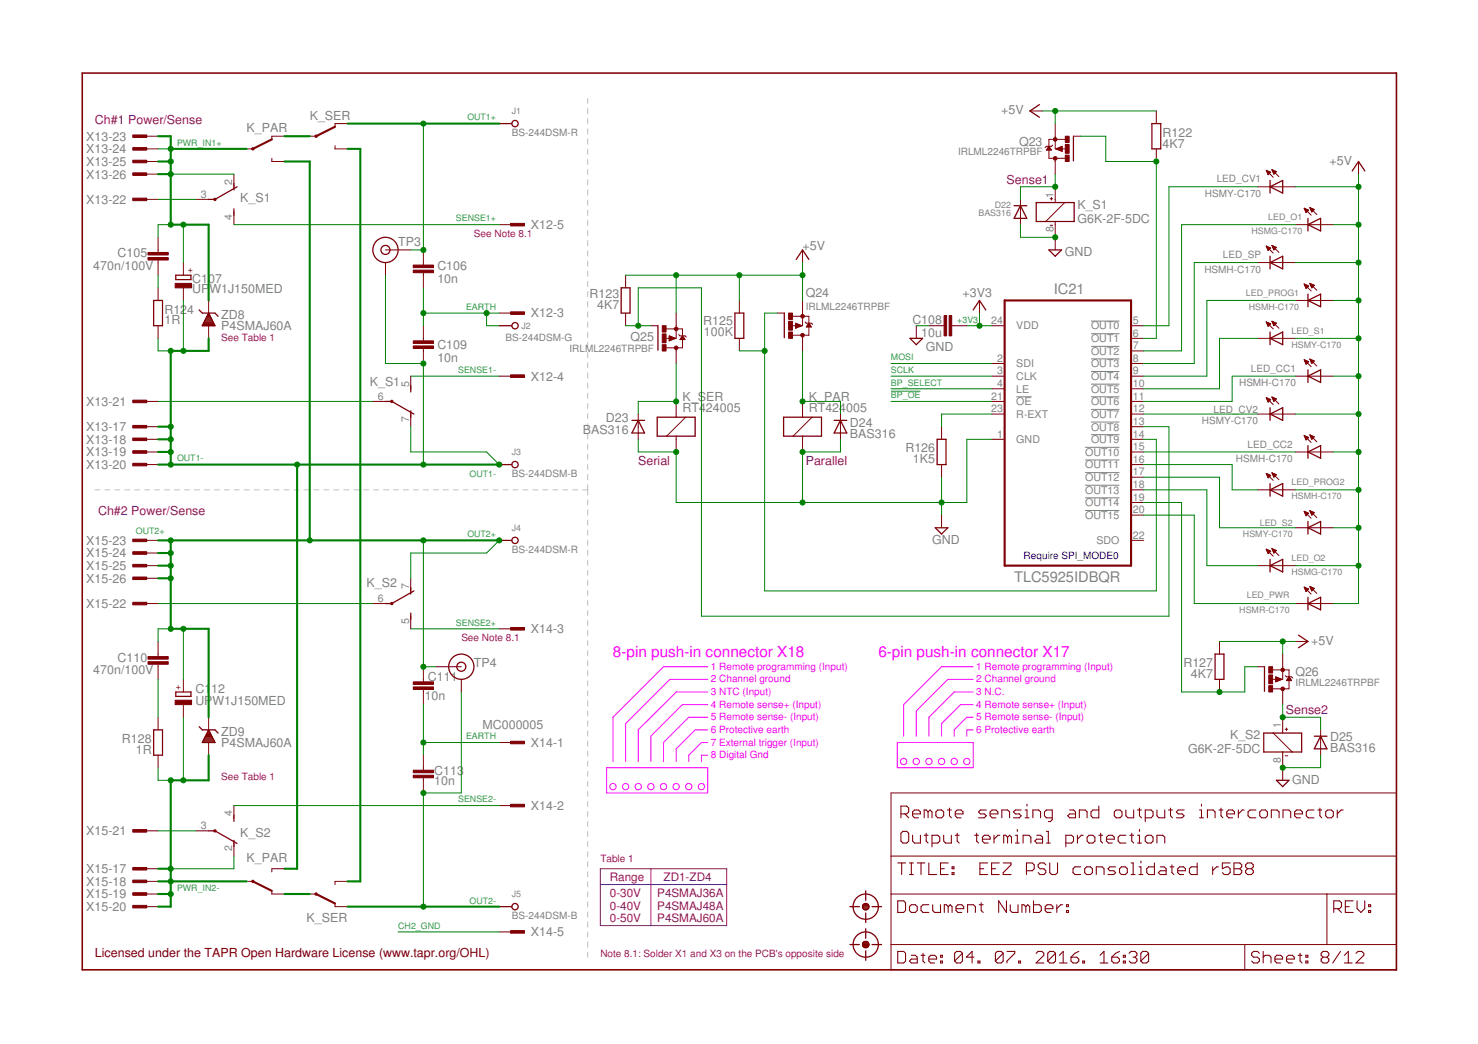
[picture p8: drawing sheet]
<svg xmlns="http://www.w3.org/2000/svg" width="297mm" height="210mm" viewBox="0 0 297 210" stroke-linecap="round" stroke-linejoin="round" font-family="sans-serif">
<g fill="none" stroke="#c0c0c0" stroke-width=".2">
<path d="M118.1 19.8v1M118.1 21.8v1.1M118.1 23.9v1M118.1 25.9v1M118.1 27.9v1.1M118.1 30v1M118.1 32v1.1M118.1 34.1v1M118.1 36.1v1.1M118.1 38.2v1M118.1 40.2v1.1M118.1 42.2v1.1"/>
<path d="M118.1 44.3v1M118.1 46.4v1M118.1 48.4v1M118.1 50.4v1.1M118.1 52.5v1M118.1 54.5v1.1M118.1 56.6v1M118.1 58.6v1M118.1 60.7v1M118.1 62.7v1M118.1 64.7v1.1M118.1 66.8v1"/>
<path d="M118.1 68.8v1.1M118.1 70.9v1M118.1 72.9v1.1M118.1 75v1M118.1 77v1M118.1 79.1v1M19.1 98.5h1M21.1 98.5h1M23.1 98.5h1M25.1 98.5h1M27.1 98.5h1M29.1 98.5h1"/>
<path d="M31.1 98.5h1M33.1 98.5h1M35.1 98.5h1M37.1 98.5h1M39.1 98.5h1M41.1 98.5h1M43.1 98.5h1M45.1 98.5h1M47.1 98.5h1M49.1 98.5h1M51.1 98.5h1M53.1 98.5h1"/>
<path d="M55.1 98.5h1M57.1 98.5h1M59.1 98.5h1M61.1 98.5h1M63.1 98.5h1M65.1 98.5h1M67.1 98.5h1M69.1 98.5h1M71.1 98.5h1M73.1 98.5h1M75.1 98.5h1M77.1 98.5h1"/>
<path d="M79.1 98.5h1M81.1 98.5h1M83.1 98.5h1M85.1 98.5h1M87.1 98.5h1M89.1 98.5h1M91.1 98.5h1M93.1 98.5h1M95.1 98.5h1M97.1 98.5h1M99.1 98.5h1M101.1 98.5h1"/>
<path d="M103.1 98.5h1M105.1 98.5h1M107.1 98.5h1M109.1 98.5h1M111.1 98.5h1M113.1 98.5h1M115.1 98.5h1M117.1 98.5h1M118.1 81.1v1M118.1 83.1v1.1M118.1 85.2v1M118.1 87.2v1.1"/>
<path d="M118.1 89.3v1M118.1 91.3v1.1M118.1 93.4v1M118.1 95.4v1.1M118.1 97.5v2M118.1 100.5v1M118.1 102.5v1M118.1 104.6v1M118.1 106.6v1M118.1 108.6v1M118.1 110.6v1M118.1 112.6v1.1"/>
<path d="M118.1 114.7v1M118.1 116.7v1M118.1 118.7v1M118.1 120.7v1M118.1 122.7v1.1M118.1 124.8v1M118.1 126.8v1M118.1 128.8v1M118.1 130.8v1M118.1 132.8v1.1M118.1 134.9v1M118.1 136.9v1"/>
<path d="M118.1 138.9v1M118.1 140.9v1M118.1 142.9v1.1M118.1 144.9v1.1M118.1 147v1M118.1 149v1M118.1 151v1M118.1 153v1.1M118.1 155.1v1M118.1 157.1v1M118.1 159.1v1M118.1 161.1v1"/>
<path d="M118.1 163.2v1M118.1 165.2v1M118.1 167.2v1M118.1 169.2v1M118.1 171.2v1.1M118.1 173.2v1.1M118.1 175.3v1M118.1 177.3v1M118.1 179.3v1M118.1 181.3v1.1M118.1 183.3v1.1M118.1 185.4v1"/>
<path d="M118.1 187.4v1M118.1 189.4v1M118.1 191.4v1"/>
</g>
<g fill="none" stroke="#808080" stroke-width=".2">
<path d="M204.3 79.8h3M219.3 79.8h5.7M219.3 64.6h5.7M219.3 67.1h5.7M219.3 69.6h5.7M219.3 72.2h5.7M219.3 74.7h5.7M219.3 77.2h5.7M218.1 89.9h6.9M218.1 92.5h6.9M218.1 95h6.9M218.1 97.6h6.9"/>
<path d="M219.3 82.3h5.7M219.3 84.9h5.7M219.3 87.4h5.7M218.1 100.1h6.9M218.1 102.6h6.9"/>
</g>
<g fill="none" stroke="#800000" stroke-width=".21">
<path d="M180.4 173.5h1.6M181.1 163.6h1.1l.4-.4v-.7l-.4-.4h-1.1v2.3M181.1 167.5l.4-.3h.7l.4 .3v1.6l-.4 .4h-.7l-.4-.4zM181.2 173.5v2.3M181.8 163.6l.8 .8M182.8 173.5h.8M182.8 175.8h.8M183.2 173.5v2.3M183.4 163.6h1.6v-.4l-.4-.3h-.8l-.4 .3v.8l.4 .4h.8M183.4 167.9v1.2l.4 .4h1.2v-1.6M184.3 173.5h1.6M185.1 173.5v2.3"/>
<path d="M185.7 167.9h.8M186.1 167.5v1.6l.4 .4M186.5 163.2l-.4-.3h-.4v1.5M186.5 163.2v1.2M186.5 163.2l.4-.3 .4 .3v1.2M186.7 173.5v2.3h1.5M187.3 169.5h1.2l.4-.4v-.8l-.4-.4h-1.2v2.4M188.1 163.2l.4-.3h.8l.4 .3v.8l-.4 .4h-.8l-.4-.4zM189 174.7h.8M189.7 167.9v1.2l.3 .4h1.2v-1.6M190.4 162.9h.8M190.6 173.5h-1.6v2.3h1.6"/>
<path d="M190.8 162.5v1.5l.4 .4M191.3 175.5h.4v.3h-.4zM191.3 174.3h.4v.4h-.4zM192 163.6h1.5v-.4l-.4-.3h-.7l-.4 .3v.8l.4 .4h.7M192 167.9h.8M192.4 167.5v1.6l.4 .4M195.9 167.9h.8M196.3 167.5v1.6l.4 .4M196.9 174.7h.8M197.4 168.7h1.6v-.4l-.4-.4h-.8l-.4 .4v.8l.4 .4h.8M198.2 162.9h-1.2l-.3 .3 .3 .4h.8l.4 .4-.4 .4h-1.1M198.5 173.5h-1.6v2.3h1.6"/>
<path d="M199 163.6h1.6v-.4l-.4-.3h-.8l-.4 .3v.8l.4 .4h.8M199.3 174.7h.8M199.8 167.9v1.6M200.8 173.5h-1.5v2.3h1.5M200.9 167.9h-.3l-.8 .8M201.3 164.4v-1.5h1.2l.4 .3v1.2M201.6 173.5h1.6v.4l-1.6 1.6v.3h1.6M202.5 168.3l.4-.4 .4 .4v1.2M202.5 168.3l-.4-.4h-.4v1.6M202.5 168.3v1.2M204.1 169.5h.8M204.1 167.9h.3v1.6"/>
<path d="M204.4 166.8v.4M205.2 162.9h-1.1l-.4 .3 .4 .4h.8l.3 .4-.3 .4h-1.2M205.6 169.5v-1.6h1.2l.4 .4v1.2M206 164.4h.8M206 162.9h.4v1.5M206.3 175.1h1.2l.4-.4v-.8l-.4-.4h-1.2v2.3M206.4 161.7v.4M207.6 164.4v-1.5h1.1l.4 .3v1.2M208.3 167.9h.8l.4 .4v1.2h-1.2l-.3-.4 .3-.4h1.2M210.2 173.9l-.4-.4h-.8l-.4 .4v.4l.4 .4h.8l.4 .4v.4l-.4 .3h-.8l-.4-.3M210.3 167.2h.4v2.3M210.3 169.5h.8"/>
<path d="M211 173.5v2l.4 .3h.7l.4-.3v-2M211.5 164.4h-1.2l-.4-.4v-.8l.4-.3h1.2v1.9l-.4 .4h-.4M214.2 169.5h1.2l.4-.4v-.8l-.4-.4h-1.2v2.4M215 162.9h.8l.4 .3v1.2h-1.2l-.4-.4 .4-.4h1.2M216.5 167.9v1.6M216.9 164.4v-1.5h1.2l.4 .3v1.2M217.2 174.3h-1.2l-.4 .4v.8l.4 .3h1.2M217.7 167.9h-.4l-.8 .8M218 174.7l.4-.4h.8l.3 .4v.8l-.3 .3h-.8l-.4-.3zM218.9 167.9h.7l.4 .4v.8l-.4 .4h-.7l-.4-.4v-.8zM220.3 175.8v-1.5h1.2l.4 .4v1.1M220.8 162.1v2.3h-1.2l-.3-.4v-.8l.3-.3h1.2"/>
<path d="M220.8 167.9h.8M221.2 167.5v1.6l.4 .4M222.4 168.7h1.5v-.4l-.4-.4h-.7l-.4 .4v.8l.4 .4h.7M223.9 163.2l.4-.3h.8l.4 .3v.8l-.4 .4h-.8l-.4-.4zM224.2 174.3h-1.1l-.4 .4 .4 .4h.7l.4 .4-.4 .3h-1.1M225 174.7l.4-.4h.8l.4 .4v.8l-.4 .3h-.8l-.4-.3zM226.3 162.9v1.1l.4 .4h1.1v-1.5M226.3 167.9h-1.2l-.4 .4v.8l.4 .4h1.2M227.1 167.9h.7M227.3 173.5h.4v2.3M227.3 175.8h.8M227.5 167.5v1.6l.3 .4"/>
<path d="M228.6 162.9h.8M228.6 167.9h.4v1.6M228.6 169.5h.8M228.9 175.8h.8M228.9 174.3h.4v1.5M229 162.5v1.5l.4 .4M229 166.8v.4M229.3 173.1v.4M230.2 164.4h1.2l.3-.4v-.8l-.3-.3h-1.2v2.3M230.2 168.3l.4-.4h.8l.3 .4v.8l-.3 .4h-.8l-.4-.4zM232 173.5v2.3h-1.2l-.3-.3v-.8l.3-.4h1.2M232.5 162.9v1.1l.4 .4h1.2v-1.5"/>
<path d="M232.5 169.5v-1.6h1.2l.4 .4v1.2M233.2 174.3h.8l.4 .4v1.1h-1.2l-.4-.3 .4-.4h1.2M234.8 162.9h.8M235.1 174.3h.8M235.2 162.5v1.5l.4 .4M235.5 173.9v1.6l.4 .3M236.7 175.1h1.6v-.4l-.4-.4h-.8l-.4 .4v.8l.4 .3h.8M238 162.9h-1.2l-.4 .3 .4 .4h.8l.4 .4-.4 .4h-1.2M240.6 173.5v2.3h-1.2l-.4-.3v-.8l.4-.4h1.2M241.1 164.4h.8M241.1 162.9h.4v1.5M241.5 161.7v.4"/>
<path d="M242.7 164.4v-1.5h1.1l.4 .3v1.2M243.7 174.3v1.5M244.9 174.3h-.4l-.8 .8M245 162.9h.8M245.4 162.5v1.5l.4 .4M246.5 163.6h1.6v-.4l-.4-.3h-.8l-.4 .3v.8l.4 .4h.8M247.2 173.5h-1.5v1.2l.7-.4h.4l.4 .4v.8l-.4 .3h-.8l-.3-.3M248 173.5h1.2l.4 .4v.4l-.4 .4 .4 .4v.4l-.4 .3h-1.2zM248 174.7h1.2M248.9 162.9v1.5M250 162.9h-.3l-.8 .7M250.7 174.7l-.4-.4v-.4l.4-.4h.8l.4 .4v.4l-.4 .4"/>
<path d="M250.7 174.7l-.4 .4v.4l.4 .3h.8l.4-.3v-.4l-.4-.4M250.7 174.7h.8M252.4 162.9h-1.2l-.4 .3v.8l.4 .4h1.2M253.2 163.2l.4-.3h.7l.4 .3v.8l-.4 .4h-.7l-.4-.4zM255.5 164.4v-1.5h1.2l.4 .3v1.2M257.9 164.4v-1.5h1.1l.4 .3v1.2M260.2 163.6h1.5v-.4l-.4-.3h-.7l-.4 .3v.8l.4 .4h.7M264.1 162.9h-1.2l-.4 .3v.8l.4 .4h1.2M264.9 162.9h.7M265.3 162.5v1.5l.3 .4M266.4 163.2l.4-.3h.8l.4 .3v.8l-.4 .4h-.8l-.4-.4zM268.8 162.9v1.5"/>
<path d="M269.9 162.9h-.4l-.7 .7M180.4 181.1h1.2l.4 .4v1.6l-.4 .4h-1.2zM180.4 191.3h1.2l.4 .4v1.5l-.4 .4h-1.2zM182.8 182.3l.4-.4h.7l.4 .4v.8l-.4 .4h-.7l-.4-.4zM183.2 192.1h.7l.4 .3v1.2h-1.1l-.4-.4 .4-.4h1.1M185.1 192.1h.8M185.5 191.7v1.5l.4 .4M186.7 192.8h1.5v-.4l-.4-.3h-.8l-.3 .3v.8l.3 .4h.8M186.7 181.9h-1.2l-.4 .4v.8l.4 .4h1.2M187.5 181.9v1.2l.3 .4h1.2v-1.6M189 193.2h.4v.4h-.4zM189 192.1h.4v.3h-.4z"/>
<path d="M190.6 182.3l-.4-.4h-.4v1.6M190.6 182.3l.4-.4 .3 .4v1.2M190.6 182.3v1.2M192.1 182.7h1.6v-.4l-.4-.4h-.8l-.4 .4v.8l.4 .4h.8M193.4 191.7v1.5l-.4 .4h-.7l-.4-.4M193.4 191.7l-.4-.4h-.7l-.4 .4v1.5M193.4 191.7l-1.5 1.5M194.5 183.5v-1.6h1.1l.4 .4v1.2M195.7 192.4h-1.5l1.2-1.1v2.3M196.5 193.2h.4v.4h-.4zM196.8 181.9h.8M197.2 181.5v1.6l.4 .4"/>
<path d="M201.6 191.7v1.5l-.4 .4h-.8l-.4-.4M201.6 191.7l-.4-.4h-.8l-.4 .4v1.5M201.6 191.7l-1.6 1.5M202.3 181.1v2.4l-1.6-2.4v2.4M202.4 191.3h1.5v.4l-1.5 1.5v.4M203 181.9v1.2l.4 .4h1.2v-1.6M204.7 193.2h.4v.4h-.4zM206.2 182.3l-.4-.4h-.4v1.6M206.2 182.3v1.2M206.2 182.3l.3-.4 .4 .4v1.2M207.7 181.1v2.4h1.2l.4-.4v-.8l-.4-.4h-1.2M208.2 191.7l.4-.4h.8l.4 .4v.4l-1.6 1.5h1.6"/>
<path d="M210.1 182.7h1.5v-.4l-.4-.4h-.8l-.3 .4v.8l.3 .4h.8M212.1 191.7v1.5l-.4 .4h-.7l-.4-.4M212.1 191.7l-.4-.4h-.7l-.4 .4v1.5M212.1 191.7l-1.5 1.5M212.4 181.9v1.6M212.9 193.6h1.6M212.9 192.1l.8-.8v2.3M213.6 181.9h-.4l-.8 .8M214.3 183.1h.4v.4h-.4zM214.3 181.9h.4v.4h-.4zM215.2 192.4h1.2l.4 .4v.4l-.4 .4h-.8l-.4-.4zM216.8 191.3l-.8 .4-.8 .7"/>
<path d="M217.6 193.2h.4v.4h-.4zM221.1 193.6h1.6M221.1 192.1l.8-.8v2.3M223.4 192.4h1.2l.4 .4v.4l-.4 .4h-.8l-.4-.4zM225 191.3l-.8 .4-.8 .7M225.8 193.2h.4v.4h-.4zM225.8 192.1h.4v.3h-.4zM226.9 191.7l.4-.4h.8l.4 .4v.4l-.4 .3M227.7 192.4h.4M228.1 192.4l.4 .4v.4l-.4 .4h-.8l-.4-.4M230.8 191.7v1.5l-.4 .4h-.7l-.4-.4M230.8 191.7l-.4-.4h-.7l-.4 .4v1.5"/>
<path d="M230.8 191.7l-1.5 1.5M253.1 191.7l-.4-.4h-.8l-.4 .4v.4l.4 .3h.8l.4 .4v.4l-.4 .4h-.8l-.4-.4M253.9 192.4l.4-.3h.8l.3 .3v1.2M253.9 191.3v2.3M256.2 192.8h1.6v-.4l-.4-.3h-.8l-.4 .3v.8l.4 .4h.8M258.6 192.8h1.5v-.4l-.4-.3h-.7l-.4 .3v.8l.4 .4h.7M260.9 192.1h.8M261.3 191.7v1.5l.4 .4M262.4 193.2h.4v.4h-.4zM262.4 192.1h.4v.3h-.4zM265.9 192.4l-.4 .4v.4l.4 .4h.8l.4-.4v-.4l-.4-.4M265.9 192.4l-.4-.3v-.4l.4-.4h.8l.4 .4v.4l-.4 .3"/>
<path d="M265.9 192.4h.8M268.1 182.7h1.1l.4-.4v-.8l-.4-.4h-1.1v2.4M268.8 182.7l.8 .8M269.4 191.3l-1.6 2.3M270.2 193.6h1.5M270.2 192.1l.8-.8v2.3M270.4 182.3h.8M271.9 181.1h-1.5v2.4h1.5M272.5 191.7l.4-.4h.8l.4 .4v.4l-1.6 1.5h1.6M272.7 181.1v1.6l.8 .8 .8-.8v-1.6M275.1 183.1h.4v.4h-.4zM275.1 181.9h.4v.4h-.4z"/>
</g>
<g fill="none" stroke="#800000" stroke-width=".25">
<path d="M47 36.9v1.3M47.6 37.5l-4.4 2.6h-1.3M100.3 24.8h2.6M208.9 21l-1.9 1.3 1.9 1.3M215.7 27.4v4.9M231.5 24.8h1.8v5.1h-1.8zM255.2 36.3v2.5M255.2 37.5l2.6-1.2v2.5zM271.8 34.4l1.2-1.9 1.3 1.9M35.3 55.3h3.1v.9h-3.1zM47 42v1.3M124.8 57.9h1.8v5h-1.8z"/>
<path d="M160 52.2l1.3-2 1.3 2M203.8 41.4h2.6M205.1 41.4l1.3 2.5h-2.6zM208.3 40.7h7.6v3.8h-7.6zM210.8 50.2h2.5l-1.2 1.3zM255.2 51.5v2.6M255.2 52.8l2.6-1.3v2.6zM262.9 43.9v2.5M262.9 59.1v2.6M262.9 45.2l2.5-1.3v2.5zM30.9 60.4h1.8v5.1h-1.8zM40 62.3l.7 .6h2.5l.6 .7"/>
<path d="M40.8 65.2h2.3M40.9 65h2.1M41 64.8h1.8M41.1 64.6h1.6M41.2 64.3h1.4M41.3 64.1h1.2M41.4 63.9h1M41.6 63.7h.7M41.7 63.5h.5M41.8 63.2h.3M41.9 63h.1M41.9 62.9l1.3 2.6-2.5-.1z"/>
<path d="M82.5 77.5v1.3M100.3 65.5h2.6M132.2 65.5v4.9M147.7 62.9h1.8v5.1h-1.8zM157.6 62.9v5M182.9 68h2.5l-1.3 1.3zM195.6 62.3l1.2-1.9 1.3 1.9M255.2 68l2.6-1.2v2.5zM255.2 66.8v2.5M262.9 74.4v2.5M262.9 60.4l2.5-1.3v2.6zM262.9 75.6l2.5-1.2v2.5z"/>
<path d="M77.5 80.7h1.2l4.5 2.5M82.5 82.6v1.3M100.3 93.4h2.6M127 84.5h2.5M128.3 84.5l1.2 2.6h-2.5zM132.1 83.9h7.6v3.8h-7.6zM157.5 83.9h7.6v3.8h-7.6zM167.6 84.5h2.6M168.9 84.5l1.3 2.6h-2.6zM188.3 88.3h1.8v5.1h-1.8zM255.2 82v2.5M255.2 97.2v2.6"/>
<path d="M255.2 83.2l2.6-1.2v2.5zM255.2 98.5l2.6-1.3v2.6zM262.9 89.6v2.5M262.9 90.9l2.5-1.3v2.5zM82.5 118.2v1.2M83.2 118.8l-4.5 2.5h-1.2M100.3 108.6h2.6M188 106.1h2.5l-1.3 1.3zM255.2 112.5v2.5M255.2 113.7l2.6-1.2v2.5zM262.9 106.1l2.5-1.3v2.6zM262.9 104.8v2.6"/>
<path d="M35.3 139.1h3.1v.9h-3.1zM82.5 123.3v1.2M244.2 131.5h1.8v5.1h-1.8zM254.1 134v5M261 127.7l1.9 1.3-1.9 1.2M262.9 120.1v2.5M262.9 121.3l2.5-1.2v2.5zM30.9 146.7h1.8v5.1h-1.8zM40 146.1l.7 .6h2.5l.6 .7M40.7 149.2h2.5M40.8 149h2.3M40.9 148.8h2"/>
<path d="M41 148.5h1.8M41.1 148.3h1.6M41.3 148.1h1.3M41.4 147.9h1.1M41.5 147.7h.9M41.6 147.4h.7M41.7 147.2h.5M41.8 147h.3M41.9 146.7l1.3 2.6h-2.5zM254 147.4h7.6v3.8h-7.6zM256.5 156.9h2.6l-1.3 1.3zM264.1 148h2.6"/>
<path d="M265.4 148l1.3 2.6h-2.6zM41.9 167h1.3l4.4 2.6M47 163.9v1.2M47 169v1.2M174 179.1v1.9M100.3 182.3h2.6M170.8 182.3h1.9M170.8 189.9h1.9M173.4 182.3h1.2M173.4 189.9h1.2M173.4 182.1h1.2M173.4 190.1h1.2"/>
<path d="M173.4 182.5a.63 .63 0 0 0 .6 .4 .63 .63 0 0 0 .6-.4M173.4 189.7a.63 .63 0 0 0 .6 .8 .63 .63 0 0 0 .6-.8M173.4 182.5h1.2M173.4 189.7a.62 .62 0 0 1 .6-.4 .62 .62 0 0 1 .6 .4M173.4 189.7h1.2M173.5 181.9h1M173.5 190.3h1M173.6 182.8h.8M173.6 189.4h.8M174 181.7a.62 .62 0 0 1 .6 .8M174 181.7a.64 .64 0 0 0-.6 .8M174 181.7h.1"/>
<path d="M174 183.6v1.9M174 186.7v1.9M174 191.2v1.9M175.3 182.3h1.9M175.3 189.9h1.9"/>
<circle cx="103.5" cy="24.8" r=".64"/>
<circle cx="77.5" cy="50.2" r="2.54"/>
<circle cx="77.5" cy="50.2" r=".91"/>
<circle cx="103.5" cy="65.5" r=".64"/>
<circle cx="103.5" cy="93.4" r=".64"/>
<circle cx="103.5" cy="108.6" r=".64"/>
<circle cx="92.7" cy="134" r="2.54"/>
<circle cx="92.7" cy="134" r=".91"/>
<circle cx="103.5" cy="182.3" r=".64"/>
<circle cx="174" cy="182.3" r="2.54"/>
<circle cx="174" cy="189.9" r="2.54"/>
</g>
<g fill="none" stroke="#800000" stroke-width=".2">
<path d="M29.2 27.4h2.6M29.2 29.9h2.6M29.2 32.5h2.6M29.2 35h2.6M47 35v2.5M49.6 29.9h1.2M54.6 31.8v.7h2.6M57.2 27.4h-2.6v.6M62.3 27.4h1.2M67.3 29.3v.6h2.6M69.9 24.8h-2.6v.7M207 22.3h2.5"/>
<path d="M210.4 30.1h.9M210.4 30h.8M210.5 29.9h.6M210.6 29.7h.4M210.7 29.6h.2M210.8 29.5h.1M210.8 29.4l.5 .8h-1zM211.1 40h.5M211.3 39.7v.5M211.6 29.2l-.3 .2h-1l-.3 .3M212.1 24.8v5.1h2.1M212.1 31.8v3.2"/>
<path d="M212.1 37.5v3.2M212.2 29.9l1.3-.5v1zM212.3 30h1.2M212.4 29.9h1.1M212.7 30.1h.8M212.7 29.7h.8M213 30.2h.5M213 29.6h.5M213.3 30.4h.2M213.3 29.5h.2M214.1 28h-3.3v3.8h3.3M215.7 27.4h1.4"/>
<path d="M232.4 22.3v2.5M232.4 29.9v2.6M252.7 37.5h7.6M254.5 34.2l1.4 1.4M254.5 34.2l.9 .4-.5 .5zM254.5 34.3h.2M254.6 34.5h.4M254.6 34.6h.6M254.7 34.7h.6M254.7 34.8h.5M254.8 34.9h.3M254.8 35.1h.2"/>
<path d="M255.6 34.1l1.4 1.4M255.6 34.1l.9 .4-.5 .5zM255.7 34.2h.1M255.7 34.3h.4M255.8 34.5h.6M255.8 34.6h.7M255.9 34.7h.4M255.9 34.8h.3M256 34.9h.1M273 32.5v2.5M29.2 40.1h2.6M31.8 47.7v3.1"/>
<path d="M31.8 52.3v3M31.8 57.9v2.5M36.9 52.8v2.5M36.9 57.9v2.5M39.4 40.1h2.5M47 42.6v2.6M77.5 50.2h5M77.5 52.8v2.5M85.1 50.2v3.1M85.1 54.8v3.1M100.3 45.2h2.6M125.7 55.3v2.6"/>
<path d="M161.3 50.2v2.6M205.1 40.1v5.1M211.1 45.3h.5M212.1 44.5v5.7M214 40.7l-3.8 3.8M252.7 52.8h7.6M254.5 49.5l1.4 1.4M254.5 49.5l.9 .4-.5 .5zM254.5 49.5h.1M254.6 49.7h.3M254.6 49.8h.6M254.7 49.9h.7"/>
<path d="M254.7 50h.5M254.8 50.1h.3M254.8 50.2h.2M255.6 49.4l1.4 1.4M255.6 49.4l.9 .3-.5 .5zM255.7 49.4h.1M255.7 49.5h.3M255.8 49.7h.5M255.8 49.8h.7M255.9 49.9h.5M255.9 50h.3M256 50.1h.1"/>
<path d="M260.3 45.2h7.6M262.1 57.1l1.4 1.4M262.1 57.1l.9 .4M262.1 57.1l.4 .9M262.1 41.9l1.4 1.4M262.1 41.9l.9 .3-.5 .6zM262.1 57.1h.1M262.1 41.9h.2M262.2 57.3h.2M262.2 42.1h.3M262.2 57.4h.5M262.2 42.2h.6"/>
<path d="M262.3 57.5h.7M262.3 42.3h.7M262.3 57.6h.6M262.3 42.4h.5M262.4 57.7h.3M262.4 42.5h.3M262.4 57.8h.2M262.4 42.7h.2M262.5 58h.1M263 57.5l-.5 .5M263.2 57l.4 .9 .5-.5M263.2 57l1.4 1.4"/>
<path d="M263.2 57l.9 .4M263.2 41.7l1.4 1.4M263.2 41.7l.9 .4-.5 .5zM263.3 57h.1M263.3 41.8h.1M263.3 57.1h.3M263.3 41.9h.4M263.4 57.3h.5M263.4 42.1h.6M263.4 57.4h.7M263.4 42.2h.7M263.5 57.5h.5"/>
<path d="M263.5 42.3h.5M263.5 57.6h.4M263.5 42.4h.3M263.6 57.7h.2M263.6 42.5h.1M263.6 57.8h.1M31.8 65.5v2.5M41.9 60.4v2.5M41.9 65.5v2.5M82.5 75.6v2.6M85.1 65.5v3M85.1 70v3.1"/>
<path d="M100.3 75.6h2.6M100.3 62.9h2.6M125.7 62.9v2.6M130.8 65.5h1.4M133.9 66.1h3.3v3.8h-3.3M134.5 67.5l1.3 .5-1.3 .5zM134.5 68.5h.2M134.5 68.3h.5M134.5 68.2h.8M134.5 68.1h1.1M134.5 68h1.2M134.5 67.9h.9"/>
<path d="M134.5 67.7h.6M134.5 67.6h.3M135.9 62.9v5.1h-2.2M135.9 69.9v3.2M136.4 67.3l.3 .2h1l.2 .3M136.7 68.2h.9M136.8 68.1h.8M136.8 68h.7M136.9 67.9h.5M137 67.7h.3M137.1 67.6h.1M137.2 67.5l.5 .8h-1z"/>
<path d="M148.6 60.4v2.5M148.6 68v2.5M156.2 62.9h1.4M159.3 63.6h3.3v3.8h-3.3M159.9 65l1.3 .5-1.3 .5zM159.9 65.9h.1M159.9 65.8h.4M159.9 65.7h.7M159.9 65.6h1M159.9 65.3h.9M159.9 65.2h.6M159.9 65.1h.3"/>
<path d="M161.3 60.4v5.1h-2.2M161.3 67.4v3.1M161.8 64.7l.3 .3h1l.2 .2M162.1 65.7h.9M162.2 65.6h.8M162.2 65.4h.7M162.3 65.3h.5M162.4 65.2h.3M162.5 65.1h.1M162.6 65l.5 .7h-1zM184.1 65.5v2.5M186.7 65.5h3"/>
<path d="M191.3 65.5h3M196.8 60.4v2.5M199.4 65.5h2.5M199.4 73.1h2.5M199.4 75.6h2.5M199.4 78.2h2.5M227.3 65.5h2.5M227.3 73.1h2.5M227.3 75.6h2.5M227.3 78.2h2.5M227.3 68h2.5M227.3 70.5h2.5"/>
<path d="M252.7 68h7.6M254.5 64.7l1.4 1.4M254.5 64.7h.1M254.5 64.7l.9 .4-.5 .5zM254.5 79.9l1.4 1.4M254.5 79.9l.9 .4-.5 .5zM254.6 64.9h.2M254.6 65h.5M254.7 65.1h.7M254.7 65.2h.6M254.7 65.3h.4M254.8 65.4h.2"/>
<path d="M254.8 65.6h.1M255.6 64.6l1.4 1.4M255.6 64.6l.9 .4-.5 .5M255.6 64.6l.4 .9M255.6 64.6h.1M255.6 79.8l1.4 1.4M255.6 79.8l.9 .4-.5 .5zM255.7 79.9h.1M255.7 64.7h.2M255.7 64.9h.5M255.8 65h.7M255.8 65.1h.6"/>
<path d="M255.9 65.2h.4M255.9 65.3h.3M256 65.4h.1M260.3 75.6h7.6M260.3 60.4h7.6M262.1 72.3l1.4 1.4M262.1 72.3l.9 .4-.5 .5zM262.1 72.5h.3M262.2 72.6h.4M262.3 72.7h.6M262.3 72.8h.6M262.4 72.9h.4"/>
<path d="M262.4 73h.3M262.5 73.2h.1M263.2 72.2l1.4 1.4M263.2 72.2l.9 .4-.5 .5zM263.3 72.3h.2M263.4 72.5h.4M263.4 72.6h.7M263.5 72.7h.5M263.5 72.8h.4M263.6 72.9h.2M263.6 73h.1M29.2 80.7h2.6"/>
<path d="M29.2 88.3h2.6M29.2 85.8h2.6M29.2 90.9h2.6M29.2 93.4h2.6M75 80.7h2.5M82.5 83.2v2.6M128.3 83.2v5.1M135.9 80.7v3.2M135.9 87.7v3.2M137.8 83.9l-3.8 3.8M161.3 80.7v3.2M161.3 87.7v3.2"/>
<path d="M163.2 83.9l-3.8 3.8M168.9 83.2v5.1M189.2 85.8v2.5M189.2 93.4v2.5M199.4 80.7h2.5M199.4 83.2h2.5M199.4 88.3h2.5M227.3 80.7h2.5M227.3 83.2h2.5M227.3 88.3h2.5M227.3 85.8h2.5M227.3 90.9h2.5"/>
<path d="M227.3 93.4h2.5M227.3 95.9h2.5M227.3 98.5h2.5M252.7 83.2h7.6M252.7 98.5h7.6M254.5 95.2l1.4 1.4M254.5 95.2l.9 .4-.5 .5zM254.5 95.2h.1M254.5 80.1h.2M254.6 95.4h.3M254.6 80.2h.4M254.6 95.5h.6"/>
<path d="M254.6 80.3h.6M254.7 95.6h.7M254.7 80.4h.6M254.7 95.7h.5M254.7 80.5h.5M254.8 95.8h.3M254.8 80.6h.3M254.8 96h.2M254.8 80.8h.2M255.6 95.1l1.4 1.4M255.6 95.1l.9 .3-.5 .5zM255.7 95.1h.1"/>
<path d="M255.7 95.2h.4M255.7 80.1h.4M255.8 95.4h.5M255.8 80.2h.6M255.8 95.5h.7M255.8 80.3h.6M255.9 95.6h.5M255.9 80.4h.4M255.9 95.7h.3M255.9 80.5h.3M256 95.8h.1M256 80.6h.1"/>
<path d="M260.3 90.9h7.6M262.1 87.6l1.4 1.4M262.1 87.6l.9 .3-.5 .6zM262.1 87.7h.2M262.2 87.8h.4M262.2 87.9h.6M262.3 88h.7M262.3 88.1h.5M262.4 88.2h.3M262.4 88.4h.2M263.2 87.4l.9 .4-.5 .5zM263.2 87.4l1.4 1.4"/>
<path d="M263.3 87.5h.1M263.3 87.7h.4M263.4 87.8h.6M263.4 87.9h.7M263.5 88h.5M263.5 88.1h.3M263.6 88.2h.1M29.2 108.6h2.6M29.2 113.7h2.6M29.2 111.2h2.6M29.2 116.3h2.6M82.5 116.3v2.5"/>
<path d="M189.2 103.6v2.5M227.3 101h2.5M227.3 103.6h2.5M227.3 108.6h2.5M252.7 113.7h7.6M254.5 110.4l.9 .4-.5 .5zM254.5 110.4l1.4 1.4M254.5 110.4h.1M254.6 110.6h.2M254.6 110.7h.5M254.7 110.8h.7M254.7 110.9h.6"/>
<path d="M254.7 111h.4M254.8 111.2h.2M254.8 111.3h.1M255.6 110.3l1.4 1.4M255.6 110.3l.9 .4M255.6 110.3l.4 .9M255.6 110.3h.1M255.7 110.4h.2M255.7 110.6h.5M255.8 110.7h.7M255.8 110.8h.6M255.9 110.9h.4"/>
<path d="M255.9 111h.3M256 111.2h.1M256.5 110.7l-.5 .5M260.3 106.1h7.6M262.1 102.8l1.4 1.4M262.1 102.8l.9 .4M262.1 102.8l.4 .9 .5-.5M262.1 118l1.4 1.4M262.1 118l.9 .4-.5 .5zM262.1 102.8h.1M262.1 118.2h.3M262.2 103h.3"/>
<path d="M262.2 103.1h.5M262.2 118.3h.5M262.3 118.4h.6M262.3 103.2h.7M262.3 103.3h.6M262.3 118.5h.6M262.4 118.6h.4M262.4 103.4h.3M262.4 118.8h.3M262.4 103.6h.2M262.5 118.9h.1M262.5 103.7h.1"/>
<path d="M263.2 102.7l1.4 1.4M263.2 102.7l.9 .4-.5 .5M263.2 102.7l.4 .9M263.2 117.9l1.4 1.4M263.2 117.9l.9 .4-.5 .5zM263.3 102.7h.1M263.3 118h.2M263.3 102.8h.3M263.4 118.2h.4M263.4 103h.5M263.4 118.3h.7M263.4 103.1h.7"/>
<path d="M263.5 103.2h.5M263.5 118.4h.5M263.5 118.5h.4M263.5 103.3h.4M263.6 103.4h.2M263.6 118.6h.2M263.6 118.8h.1M263.6 103.6h.1M29.2 121.3h2.6M31.8 129v3M31.8 133.5v3.1M36.9 136.6v2.5"/>
<path d="M75 121.3h2.5M82.5 123.9v2.5M85.1 134v3.1M85.1 138.6v3.1M87.6 134h5.1M92.7 136.6v2.5M100.3 126.4h2.6M245.1 129v2.5M245.1 136.6v2.5M252.7 134h1.4M255.8 134.7h3.3v3.8h-3.3M256.4 136.1l1.3 .5-1.3 .5z"/>
<path d="M256.4 137h.3M256.4 136.8h.6M256.4 136.7h.9M256.4 136.5h1M256.4 136.4h.7M256.4 136.2h.4M256.4 136.1h.1M257.8 131.5v5.1h-2.2M257.8 138.5v3.2M258.3 135.8l.3 .3h1l.2 .2M258.6 136.7h.9M258.7 136.6h.7"/>
<path d="M258.8 136.5h.5M258.9 136.4h.3M259 136.2h.2M259 136.1h.1M259.1 136.1l.5 .7h-1zM260.3 129h2.6M260.3 121.3h7.6M31.8 144.2v2.5M31.8 151.8v2.5M36.9 141.7v2.5M41.9 144.2v2.5M41.9 149.3v2.5"/>
<path d="M85.1 151.8v3.1M85.1 156.4v3M100.3 149.3h2.6M179.1 159.4h101.5v35.6h-101.5zM255.9 147.4l3.8 3.8M257.8 144.2v3.2M257.8 151.2v5.7M258.3 146.6h.5M258.3 152h.5M258.6 146.4v.5M265.4 146.7v5.1M29.2 179.7h2.6"/>
<path d="M29.2 177.2h2.6M29.2 174.7h2.6M29.2 167h2.6M39.4 167h2.5M47 162v2.5M47 169.6v2.5M49.6 177.2h1.2M54.6 179.1v.6h2.6M57.2 174.7h-2.6v.6M62.3 179.7h1.2M69.9 177.2h-2.6v.6M100.3 162h2.6"/>
<path d="M179.1 179.7h101.5M179.1 172.1h101.5M266.7 179.7v10.2M29.2 182.3h2.6M67.3 181.7v.6h2.6M100.3 187.4h2.6M179.1 189.9h101.5M250.2 189.9v5.1"/>
</g>
<g fill="#800000" stroke="#800000" stroke-width=".2">
<path d="M83.1 54.3h4v.5h-4z"/>
<path d="M83.1 53.3h4v.5h-4z"/>
<path d="M83.1 69.6h4v.5h-4z"/>
<path d="M83.1 68.5h4v.5h-4z"/>
<path d="M83.1 138.1h4v.5h-4z"/>
<path d="M83.1 137.1h4v.5h-4z"/>
<path d="M83.1 155.9h4v.5h-4z"/>
<path d="M83.1 154.9h4v.5h-4z"/>
<path d="M189.7 63.5h.5v4h-.5z"/>
<path d="M190.8 63.5h.5v4h-.5z"/>
<path d="M133.1 69.3h.8v1.3h-.8z"/>
<path d="M133.1 65.5h.8v1.3h-.8z"/>
<path d="M133.1 67.1h.8v1.8h-.8z"/>
<path d="M158.5 66.8h.8v1.2h-.8z"/>
<path d="M158.5 62.9h.8v1.3h-.8z"/>
<path d="M158.5 64.6h.8v1.8h-.8z"/>
<path d="M214.1 31.2h.8v1.3h-.8z"/>
<path d="M214.1 27.4h.8v1.3h-.8z"/>
<path d="M214.1 29h.8v1.8h-.8z"/>
<path d="M255 137.9h.8v1.2h-.8z"/>
<path d="M255 134h.8v1.3h-.8z"/>
<path d="M255 135.7h.8v1.8h-.8z"/>
<path d="M35.2 140.8h3.3v.9h-3.3z"/>
<path d="M29.7 51.8h4.1v.5h-4.1z"/>
<path d="M29.7 50.8h4.1v.5h-4.1z"/>
<path d="M29.7 133h4.1v.5h-4.1z"/>
<path d="M29.7 132h4.1v.5h-4.1z"/>
<path d="M35.2 57h3.3v.9h-3.3z"/>
<path d="M26.7 85.5h2.8v.5h-2.8z"/>
<path d="M26.7 88.1h2.8v.5h-2.8z"/>
<path d="M26.7 90.6h2.8v.5h-2.8z"/>
<path d="M26.7 93.2h2.8v.5h-2.8z"/>
<path d="M26.7 174.4h2.8v.5h-2.8z"/>
<path d="M26.7 177h2.8v.5h-2.8z"/>
<path d="M26.7 179.5h2.8v.5h-2.8z"/>
<path d="M26.7 182h2.8v.5h-2.8z"/>
<path d="M26.7 27.1h2.8v.5h-2.8z"/>
<path d="M26.7 29.7h2.8v.5h-2.8z"/>
<path d="M26.7 32.2h2.8v.5h-2.8z"/>
<path d="M26.7 34.8h2.8v.5h-2.8z"/>
<path d="M26.7 39.8h2.8v.5h-2.8z"/>
<path d="M26.7 80.5h2.8v.5h-2.8z"/>
<path d="M26.7 108.4h2.8v.5h-2.8z"/>
<path d="M26.7 110.9h2.8v.5h-2.8z"/>
<path d="M26.7 113.5h2.8v.5h-2.8z"/>
<path d="M26.7 116h2.8v.5h-2.8z"/>
<path d="M26.7 166.8h2.8v.5h-2.8z"/>
<path d="M26.7 121.1h2.8v.5h-2.8z"/>
<path d="M102.6 149h2.8v.5h-2.8z"/>
<path d="M102.6 161.7h2.8v.5h-2.8z"/>
<path d="M102.6 126.2h2.8v.5h-2.8z"/>
<path d="M102.6 62.7h2.8v.5h-2.8z"/>
<path d="M102.6 75.4h2.8v.5h-2.8z"/>
<path d="M102.6 44.9h2.8v.5h-2.8z"/>
<path d="M102.6 187.1h2.8v.5h-2.8z"/>
</g>
<g fill="none" stroke="#800000" stroke-width=".42">
<path d="M54.6 28l-3.8 1.9M67.3 25.5l-3.8 1.9M201.9 60.4h25.4v53.3h-25.4zM50.8 177.2l3.8 1.9M63.5 179.7l3.8 2"/>
<circle cx="50.8" cy="29.9" r=".13"/>
<circle cx="63.5" cy="27.4" r=".13"/>
<circle cx="43.2" cy="40.1" r=".13"/>
<circle cx="78.7" cy="80.7" r=".13"/>
<circle cx="78.7" cy="121.3" r=".13"/>
<circle cx="43.2" cy="167" r=".13"/>
<circle cx="50.8" cy="177.2" r=".13"/>
<circle cx="63.5" cy="179.7" r=".13"/>
</g>
<g fill="#800000" stroke="#800000" stroke-width=".2">
<circle cx="135.9" cy="66.1" r=".36"/>
<circle cx="135.9" cy="69.9" r=".36"/>
<circle cx="161.3" cy="63.6" r=".36"/>
<circle cx="161.3" cy="67.4" r=".36"/>
<circle cx="212.1" cy="28" r=".36"/>
<circle cx="212.1" cy="31.8" r=".36"/>
<circle cx="257.8" cy="134.7" r=".36"/>
<circle cx="257.8" cy="138.5" r=".36"/>
</g>
<path d="M16.5 14.7h264.1v180.3h-264.1z" fill="none" stroke="#800000" stroke-width=".32"/>
<g fill="none" stroke="#008000" stroke-width=".2">
<path d="M31.8 29.9h2.5M34.3 35h12.7M85.1 24.8v25.4h-2.6M209.5 22.3h22.9M212.1 35v2.5h-7v2.6M212.1 22.3v2.5M217.1 27.4h5.1v5.1h10.2v35.5h-2.6M252.7 37.5h-17.8v28h-5.1M260.3 37.5h12.7M273 35v86.3h-5.1M31.8 55.3v2.6M31.8 40.1h7.6"/>
<path d="M34.3 45.2h-2.5v2.5M36.9 45.2v7.6M47 45.2h53.3M77.5 55.3v17.8h7.6v20.3M85.1 57.9v7.6M125.7 55.3h35.6M135.9 55.3v7.6M148.6 55.3v5.1M161.3 52.8v7.6M205.1 45.2v2.5h7M252.7 52.8h-12.7v20.3h-10.2M260.3 45.2h-22.8v25.3h-7.7"/>
<path d="M260.3 52.8h12.7M267.9 45.2h5.1M31.8 68v2.5h2.5M36.9 60.4v10.1M82.5 75.6h17.8M85.1 62.9h15.2M97.8 62.9v2.6h2.5M125.7 65.5h5.1M128.3 65.5v-7.6h12.7v66h93.9v-38.1h-5.1M135.9 73.1v7.6h-7.6v2.5M148.6 70.5h5.1M156.2 62.9h-2.5v55.9h78.7v-30.5h-2.6"/>
<path d="M161.3 70.5v10.2h7.6v2.5M179.1 75.6h20.3M179.1 73.1h20.3M179.1 78.2h20.3M184.1 65.5h2.6M194.3 65.5h5.1M196.8 62.9v2.6M252.7 68h-7.6v10.2h-15.3M260.3 68h12.7M260.3 60.4h-17.8v15.2h-12.7M260.3 75.6h-12.7v5.1h-17.8M267.9 75.6h5.1"/>
<path d="M267.9 60.4h5.1M31.8 80.7h43.2M82.5 85.8v5.1h15.3l2.5 2.5M128.3 88.3v2.6h7.6v10.1h58.4v-12.7h5.1M168.9 88.3v2.6h-7.6v10.1M179.1 80.7h20.3M189.2 95.9v7.7M199.4 83.2h-10.2v2.6M229.8 83.2h22.9M229.8 95.9h15.3v10.2h15.2M229.8 90.9h30.5M229.8 98.5h12.7v15.2h10.2"/>
<path d="M229.8 93.4h17.8v5.1h5.1M260.3 83.2h12.7M260.3 98.5h12.7M267.9 90.9h5.1M85.1 108.6v25.4h2.5M100.3 108.6l-2.5 2.6h-15.3v5.1M229.8 103.6h10.2v17.7h20.3M229.8 101h7.7v38.1h12.7v-5.1h2.5M260.3 113.7h12.7M267.9 106.1h5.1M31.8 121.3h43.2M31.8 136.6v7.6"/>
<path d="M34.3 126.4h-2.5v2.6M36.9 126.4v10.2M82.5 126.4h17.8M92.7 139.1v20.3h-7.6v22.9M245.1 129h15.2M257.8 129v2.5M31.8 154.3v2.6h2.5M36.9 144.2v12.7M85.1 141.7v10.1M85.1 149.3h15.2M257.8 141.7v2.5h7.6v2.5M265.4 151.8v2.5h-7.6"/>
<path d="M31.8 167h7.6M47 162h53.3M47 172.1v2.6h-12.7M80 187.4h20.3"/>
</g>
<g fill="#008000" stroke="#008000" stroke-width=".2">
<circle cx="232.4" cy="32.5" r=".51"/>
<circle cx="85.1" cy="50.2" r=".51"/>
<circle cx="85.1" cy="24.8" r=".51"/>
<circle cx="85.1" cy="62.9" r=".51"/>
<circle cx="97.8" cy="62.9" r=".51"/>
<circle cx="85.1" cy="149.3" r=".51"/>
<circle cx="85.1" cy="159.4" r=".51"/>
<circle cx="85.1" cy="182.3" r=".51"/>
<circle cx="128.3" cy="65.5" r=".51"/>
<circle cx="245.1" cy="139.1" r=".51"/>
<circle cx="135.9" cy="80.7" r=".51"/>
<circle cx="161.3" cy="80.7" r=".51"/>
<circle cx="161.3" cy="101" r=".51"/>
<circle cx="189.2" cy="101" r=".51"/>
<circle cx="135.9" cy="90.9" r=".51"/>
<circle cx="161.3" cy="90.9" r=".51"/>
<circle cx="212.1" cy="47.7" r=".51"/>
<circle cx="257.8" cy="154.3" r=".51"/>
<circle cx="212.1" cy="22.3" r=".51"/>
<circle cx="257.8" cy="129" r=".51"/>
<circle cx="161.3" cy="55.3" r=".51"/>
<circle cx="148.6" cy="55.3" r=".51"/>
<circle cx="135.9" cy="55.3" r=".51"/>
<circle cx="273" cy="68" r=".51"/>
<circle cx="273" cy="106.1" r=".51"/>
<circle cx="273" cy="113.7" r=".51"/>
<circle cx="273" cy="52.8" r=".51"/>
<circle cx="273" cy="60.4" r=".51"/>
<circle cx="273" cy="98.5" r=".51"/>
<circle cx="273" cy="45.2" r=".51"/>
<circle cx="273" cy="90.9" r=".51"/>
<circle cx="273" cy="37.5" r=".51"/>
<circle cx="273" cy="75.6" r=".51"/>
<circle cx="273" cy="83.2" r=".51"/>
<circle cx="212.1" cy="37.5" r=".51"/>
<circle cx="257.8" cy="144.2" r=".51"/>
<circle cx="196.8" cy="65.5" r=".51"/>
<circle cx="34.3" cy="156.9" r=".51"/>
<circle cx="34.3" cy="179.7" r=".51"/>
<circle cx="34.3" cy="177.2" r=".51"/>
<circle cx="34.3" cy="174.7" r=".51"/>
<circle cx="36.9" cy="156.9" r=".51"/>
<circle cx="153.7" cy="70.5" r=".51"/>
<circle cx="34.3" cy="126.4" r=".51"/>
<circle cx="34.3" cy="111.2" r=".51"/>
<circle cx="34.3" cy="113.7" r=".51"/>
<circle cx="34.3" cy="116.3" r=".51"/>
<circle cx="36.9" cy="126.4" r=".51"/>
<circle cx="85.1" cy="134" r=".51"/>
<circle cx="85.1" cy="108.6" r=".51"/>
<circle cx="34.3" cy="108.6" r=".51"/>
<circle cx="100.3" cy="108.6" r=".51"/>
<circle cx="62.3" cy="108.6" r=".51"/>
<circle cx="34.3" cy="70.5" r=".51"/>
<circle cx="34.3" cy="85.8" r=".51"/>
<circle cx="34.3" cy="88.3" r=".51"/>
<circle cx="34.3" cy="90.9" r=".51"/>
<circle cx="36.9" cy="70.5" r=".51"/>
<circle cx="85.1" cy="73.1" r=".51"/>
<circle cx="34.3" cy="93.4" r=".51"/>
<circle cx="85.1" cy="93.4" r=".51"/>
<circle cx="100.3" cy="93.4" r=".51"/>
<circle cx="59.7" cy="93.4" r=".51"/>
<circle cx="34.3" cy="29.9" r=".51"/>
<circle cx="34.3" cy="32.5" r=".51"/>
<circle cx="34.3" cy="35" r=".51"/>
<circle cx="34.3" cy="45.2" r=".51"/>
<circle cx="36.9" cy="45.2" r=".51"/>
</g>
<g fill="none" stroke="#008000" stroke-width=".42">
<path d="M31.8 27.4h2.5v17.8h7.6v15.2M31.8 32.5h2.5M31.8 35h2.5M34.3 29.9h15.3M57.2 32.5h5.1v76.1M57.2 27.4h5.1M69.9 24.8h30.4M69.9 29.9h2.5v147.3h-2.5M41.9 68v2.5h-7.6v22.9M31.8 85.8h2.5M31.8 88.3h2.5M31.8 90.9h2.5"/>
<path d="M31.8 93.4h68.5M59.7 93.4v81.3h-2.5M31.8 108.6h68.5M31.8 111.2h2.5M31.8 113.7h2.5M31.8 116.3h2.5M34.3 108.6v17.8h7.6v17.8M41.9 151.8v5.1h-7.6v25.4h-2.5M31.8 179.7h2.5M31.8 177.2h17.8M31.8 174.7h2.5M57.2 179.7h5.1"/>
<path d="M69.9 182.3h30.4"/>
</g>
<g fill="none" stroke="#f0f" stroke-width=".2">
<path d="M142.2 139.1h-6.3l-7.6 7.6v6.4M142.2 136.6h-7.6l-8.9 8.9v7.6M142.2 134h-8.9l-10.1 10.2v8.9M195.6 139.1h-3.8l-5.1 5.1v3.8M195.6 136.6h-5.1l-6.4 6.3v5.1M195.6 134h-6.4l-7.6 7.7v6.3M121.9 154.3h20.3v5.1h-20.3zM142.2 141.7h-5l-6.4 6.3v5.1M142.2 144.2h-3.8l-5.1 5.1v3.8M142.2 146.7h-2.5l-3.8 3.9v2.5M142.2 149.3h-1.2l-2.6 2.5v1.3M142.2 151.8h-1.2v1.3"/>
<path d="M180.3 149.3h15.3v5h-15.3zM195.6 141.7h-2.6l-3.8 3.8v2.5M195.6 144.2h-1.3l-2.5 2.5v1.3M195.6 146.7h-1.3v1.3"/>
<circle cx="123.2" cy="158.2" r=".64"/>
<circle cx="125.7" cy="158.2" r=".64"/>
<circle cx="128.3" cy="158.2" r=".64"/>
<circle cx="130.8" cy="158.2" r=".64"/>
<circle cx="133.3" cy="158.2" r=".64"/>
<circle cx="135.9" cy="158.2" r=".64"/>
<circle cx="138.4" cy="158.2" r=".64"/>
<circle cx="141" cy="158.2" r=".64"/>
<circle cx="181.6" cy="153.1" r=".64"/>
<circle cx="184.1" cy="153.1" r=".64"/>
<circle cx="186.7" cy="153.1" r=".64"/>
<circle cx="189.2" cy="153.1" r=".64"/>
<circle cx="191.8" cy="153.1" r=".64"/>
<circle cx="194.3" cy="153.1" r=".64"/>
</g>
<path d="M179.1 78.7h5.9" fill="none" stroke="#008080" stroke-width=".2"/>
<path d="M120.6 174.7h25.4v11.4h-25.4zM120.6 177.8h25.4M130.8 174.7v11.4" fill="none" stroke="#800080" stroke-width=".2"/>
<g font-size="3.1" fill="#f0f">
<text x="123.2" y="132.1">8-pin push-in connector X18</text>
<text x="176.5" y="132.1">6-pin push-in connector X17</text>
</g>
<g font-size="2.9" fill="#808080">
<text x="211.8" y="59.2">IC21</text>
<text x="203.8" y="117">TLC5925IDBQR</text>
</g>
<g font-size="2.5" fill="#808080">
<text x="201.2" y="22.9">+5V</text>
<text x="17.3" y="28.3">X13-23</text>
<text x="49.5" y="26.6">K_PAR</text>
<text x="62.2" y="24.1">K_SER</text>
<text x="204.8" y="29.3">Q23</text>
<text x="233.7" y="29.7">4K7</text>
<text x="233.7" y="27.5">R122</text>
<text x="17.3" y="30.8">X13-24</text>
<text x="17.3" y="33.4">X13-25</text>
<text x="17.3" y="35.9">X13-26</text>
<text x="267.2" y="33.1">+5V</text>
<text x="17.3" y="41">X13-22</text>
<text x="48.3" y="40.6">K_S1</text>
<text x="216.5" y="42">K_S1</text>
<text x="106.7" y="46.1">X12-5</text>
<text x="216.5" y="44.8">G6K-2F-5DC</text>
<text x="23.6" y="51.8">C105</text>
<text x="80" y="49.5">TP3</text>
<text x="161.3" y="50.2">+5V</text>
<text x="214" y="51.4">GND</text>
<text x="18.7" y="54.3">470n/100V</text>
<text x="38.6" y="58.9">UP</text>
<text x="38.6" y="56.9">C107</text>
<text x="42.1" y="58.9">W1J150MED</text>
<text x="87.9" y="56.8">10n</text>
<text x="87.9" y="54.3">C106</text>
<text x="118.5" y="59.9">R123</text>
<text x="161.9" y="59.8">Q24</text>
<text x="193.5" y="59.6">+3V3</text>
<text x="33" y="65.2">1R</text>
<text x="33" y="63">R124</text>
<text x="44.5" y="64.2">ZD8</text>
<text x="106.7" y="63.8">X12-3</text>
<text x="120" y="62.1">4K7</text>
<text x="141.3" y="65.3">R125</text>
<text x="183.4" y="65.2">C108</text>
<text x="44.5" y="66.4">P4SMAJ60A</text>
<text x="87.9" y="70.2">C109</text>
<text x="126.7" y="68.5">Q25</text>
<text x="141.5" y="67.5">100K</text>
<text x="185.2" y="67.7">10u</text>
<text x="186" y="70.6">GND</text>
<text x="74.3" y="77.5">K_S1</text>
<text x="87.9" y="72.7">10n</text>
<text x="106.7" y="76.5">X12-4</text>
<text x="17.3" y="81.6">X13-21</text>
<text x="137.2" y="82.9">RT424005</text>
<text x="137.2" y="80.7">K_SER</text>
<text x="162.6" y="82.9">RT424005</text>
<text x="162.6" y="80.7">K_PA</text>
<text x="169" y="80.7">R</text>
<text x="17.3" y="86.7">X13-17</text>
<text x="17.3" y="89.2">X13-18</text>
<text x="117.2" y="87.2">BAS316</text>
<text x="121.8" y="84.9">D23</text>
<text x="170.8" y="88.1">BAS316</text>
<text x="170.8" y="85.9">D24</text>
<text x="17.3" y="91.8">X13-19</text>
<text x="17.3" y="94.3">X13-20</text>
<text x="182" y="91">R126</text>
<text x="183.5" y="93.2">1K5</text>
<text x="17.3" y="109.5">X15-23</text>
<text x="17.3" y="112.1">X15-24</text>
<text x="187.3" y="109.3">GND</text>
<text x="17.3" y="114.6">X15-25</text>
<text x="17.3" y="117.2">X15-26</text>
<text x="73.7" y="118">K_S2</text>
<text x="17.3" y="122.2">X15-22</text>
<text x="106.7" y="127.3">X14-3</text>
<text x="263.5" y="129.6">+5V</text>
<text x="18.7" y="135.6">470n/100V</text>
<text x="23.6" y="133">C110</text>
<text x="86" y="136.8">C111</text>
<text x="95.3" y="134">TP4</text>
<text x="237.8" y="134.1">R127</text>
<text x="239.4" y="136.3">4K7</text>
<text x="260.3" y="135.9">Q26</text>
<text x="39.3" y="141.8">UPW1J150MED</text>
<text x="39.3" y="139.3">C1</text>
<text x="42.5" y="139.3">12</text>
<text x="85.4" y="140.6">10n</text>
<text x="24.5" y="149.4">R128</text>
<text x="44.5" y="148">ZD9</text>
<text x="97" y="146.6">MC000005</text>
<text x="247.2" y="148.6">K_S2</text>
<text x="267.3" y="149">D25</text>
<text x="27.3" y="151.6">1R</text>
<text x="44.5" y="150.2">P4SMAJ60A</text>
<text x="87.3" y="155.9">C113</text>
<text x="106.7" y="150.2">X14-1</text>
<text x="238.8" y="151.4">G6K-2F-5DC</text>
<text x="267.3" y="151.3">BAS316</text>
<text x="87.3" y="157.8">10n</text>
<text x="259.7" y="157.5">GND</text>
<text x="17.3" y="167.9">X15-21</text>
<text x="106.7" y="162.9">X14-2</text>
<text x="48.3" y="168.3">K_S2</text>
<text x="49.5" y="173.4">K_PAR</text>
<text x="17.3" y="175.6">X15-17</text>
<text x="17.3" y="178.1">X15-18</text>
<text x="17.3" y="180.6">X15-19</text>
<text x="17.3" y="183.2">X15-20</text>
<text x="61.6" y="185.5">K_SER</text>
<text x="106.7" y="188.3">X14-5</text>
</g>
<g font-size="2.5" fill="#800080">
<text x="19.1" y="24.9">Ch#1 Power/Sense</text>
<text x="202.3" y="36.9">Sense1</text>
<text x="128.3" y="93.4">Serial</text>
<text x="161.9" y="93.4">Parallel</text>
<text x="19.7" y="103.6">Ch#2 Power/Sense</text>
<text x="258.4" y="143.6">Sense2</text>
</g>
<text font-size="2.5" fill="#800000" x="19.1" y="192.4">Licensed under the TAPR Open Hardware License (www.tapr.org/OHL)</text>
<g font-size="2.3" fill="#800080">
<text x="122.6" y="177.2">Range</text>
<text x="133.4" y="177.2">ZD1-ZD4</text>
<text x="122.6" y="180.4">0-30V</text>
<text x="122.6" y="182.9">0-40V</text>
<text x="122.6" y="185.5">0-50V</text>
<text x="132.1" y="180.4">P4SMAJ36A</text>
<text x="132.1" y="182.9">P4SMAJ48A</text>
<text x="132.1" y="185.5">P4SMAJ60A</text>
</g>
<g font-size="2.1" fill="#808080">
<text x="40.4" y="39.7">3</text>
<text x="46.7" y="37.2" transform="rotate(-90 46.7 37.2)">2</text>
<text x="211.7" y="39.7" transform="rotate(-90 211.7 39.7)">1</text>
<text x="46.7" y="44.2" transform="rotate(-90 46.7 44.2)">4</text>
<text x="211.7" y="46.7" transform="rotate(-90 211.7 46.7)">8</text>
<text x="199.2" y="65.1">24</text>
<text x="227.7" y="65.1">5</text>
<text x="204.3" y="66.2">VDD</text>
<text x="219.3" y="66.2">OUT0</text>
<text x="219.3" y="68.8">OUT1</text>
<text x="219.3" y="71.3">OUT2</text>
<text x="227.7" y="67.7">6</text>
<text x="227.7" y="70.2">7</text>
<text x="82.2" y="77.8" transform="rotate(-90 82.2 77.8)">5</text>
<text x="200.4" y="72.7">2</text>
<text x="200.4" y="75.3">3</text>
<text x="200.4" y="77.8">4</text>
<text x="204.3" y="73.9">SDI</text>
<text x="204.3" y="76.4">CLK</text>
<text x="219.3" y="73.9">OUT3</text>
<text x="219.3" y="76.4">OUT4</text>
<text x="227.7" y="72.7">8</text>
<text x="227.7" y="75.3">9</text>
<text x="227.7" y="77.8">10</text>
<text x="75.9" y="80.4">6</text>
<text x="199.2" y="80.4">21</text>
<text x="199.2" y="82.9">23</text>
<text x="204.3" y="78.9">LE</text>
<text x="204.3" y="81.5">OE</text>
<text x="219.3" y="78.9">OUT5</text>
<text x="219.3" y="81.5">OUT6</text>
<text x="227.7" y="80.4">11</text>
<text x="227.7" y="82.9">12</text>
<text x="82.2" y="84.8" transform="rotate(-90 82.2 84.8)">7</text>
<text x="200.4" y="88">1</text>
<text x="204.3" y="84">R-EXT</text>
<text x="204.3" y="89.1">GND</text>
<text x="219.3" y="84">OUT7</text>
<text x="219.3" y="86.6">OUT8</text>
<text x="219.3" y="89.1">OUT9</text>
<text x="227.7" y="85.4">13</text>
<text x="227.7" y="88">14</text>
<text x="218.1" y="91.6">OUT10</text>
<text x="218.1" y="94.2">OUT11</text>
<text x="227.7" y="90.5">15</text>
<text x="227.7" y="93.1">16</text>
<text x="227.7" y="95.6">17</text>
<text x="218.1" y="96.7">OUT12</text>
<text x="218.1" y="99.3">OUT13</text>
<text x="218.1" y="101.8">OUT14</text>
<text x="227.7" y="98.1">18</text>
<text x="227.7" y="100.7">19</text>
<text x="218.1" y="104.3">OUT15</text>
<text x="227.7" y="103.2">20</text>
<text x="220.3" y="109.4">SDO</text>
<text x="227.7" y="108.3">22</text>
<text x="82.2" y="118.5" transform="rotate(-90 82.2 118.5)">7</text>
<text x="75.9" y="121">6</text>
<text x="82.2" y="125.4" transform="rotate(-90 82.2 125.4)">5</text>
<text x="257.4" y="146.4" transform="rotate(-90 257.4 146.4)">1</text>
<text x="257.4" y="153.4" transform="rotate(-90 257.4 153.4)">8</text>
<text x="40.4" y="166.7">3</text>
<text x="46.7" y="164.2" transform="rotate(-90 46.7 164.2)">4</text>
<text x="46.7" y="171.1" transform="rotate(-90 46.7 171.1)">2</text>
</g>
<g font-size="2" fill="#808080">
<text x="102.9" y="27.4">BS-244DSM-R</text>
<text x="192.5" y="31.2">IRLML2246TRPBF</text>
<text x="242.2" y="39.6">HSMY-C170</text>
<text x="244.5" y="36.7">LED_CV1</text>
<text x="245.8" y="51.9">LED_SP</text>
<text x="242" y="54.8">HSMH-C170</text>
<text x="161.9" y="62.3">IRLML2246TRPBF</text>
<text x="101.6" y="68.7">BS-244DSM-G</text>
<text x="114.4" y="70.7">IRLML2246TRPBF</text>
<text x="249" y="77.7">HSMH-C170</text>
<text x="251.4" y="74.8">LED_CC1</text>
<text x="243.9" y="83">LED_CV2</text>
<text x="241.5" y="85.3">HSMY-C170</text>
<text x="102.9" y="96">BS-244DSM-B</text>
<text x="248.4" y="92.9">HSMH-C170</text>
<text x="250.7" y="90">LED_CC2</text>
<text x="102.9" y="111.2">BS-244DSM-R</text>
<text x="260.3" y="137.9">IRLML2246TRPBF</text>
<text x="102.9" y="184.8">BS-244DSM-B</text>
</g>
<g font-size="2" fill="#800080">
<text x="95.3" y="47.7">See Note 8.1</text>
<text x="44.5" y="68.7">See Table 1</text>
<text x="92.7" y="129">See Note 8.1</text>
<text x="44.5" y="156.9">See Table 1</text>
<text x="120.7" y="173.4">Table 1</text>
<text x="120.7" y="192.4">Note 8.1: Solder X1 and X3 on the PCB's opposite side</text>
</g>
<text font-size="2" fill="#00f" x="205.7" y="112.5">Require SPI_MODE0</text>
<g font-size="2" fill="#f0f">
<text x="142.9" y="137.2">2 Channel ground</text>
<text x="142.9" y="134.7">1 Remote programming (Input)</text>
<text x="196.2" y="137.2">2 Channel ground</text>
<text x="196.2" y="134.7">1 Remote programming (Input)</text>
<text x="142.9" y="139.8">3 NTC (Input)</text>
<text x="142.9" y="142.3">4 Remote sense+ (Input)</text>
<text x="196.2" y="139.8">3 N.C.</text>
<text x="196.2" y="142.3">4 Remote sense+ (Input)</text>
<text x="142.9" y="144.8">5 Remote sense- (Input)</text>
<text x="142.9" y="147.4">6 Protective earth</text>
<text x="142.9" y="149.9">7 External trigger (Input)</text>
<text x="196.2" y="144.8">5 Remote sense- (Input)</text>
<text x="196.2" y="147.4">6 Protective earth</text>
<text x="142.9" y="152.5">8 Digital Gnd</text>
</g>
<g font-size="1.8" fill="#808080">
<text x="102.9" y="22.9">J1</text>
<text x="199.9" y="41.8">D22</text>
<text x="196.6" y="43.5">BAS316</text>
<text x="251.5" y="47.1">HSMG-C170</text>
<text x="254.9" y="44.3">LED_O1</text>
<text x="250.4" y="59.5">LED_PROG1</text>
<text x="251" y="62.3">HSMH-C170</text>
<text x="104.8" y="66.1">J2</text>
<text x="259.6" y="69.9">HSMY-C170</text>
<text x="259.6" y="67.1">LED_S1</text>
<text x="102.9" y="91.5">J3</text>
<text x="259.6" y="100.4">HSMH-C170</text>
<text x="259.6" y="97.6">LED_PROG2</text>
<text x="102.9" y="106.7">J4</text>
<text x="253.2" y="105.7">LED_S2</text>
<text x="249.8" y="108">HSMY-C170</text>
<text x="259.6" y="112.8">LED_O2</text>
<text x="259.6" y="115.6">HSMG-C170</text>
<text x="249.1" y="123.3">HSMR-C170</text>
<text x="250.6" y="120.3">LED_PWR</text>
<text x="102.9" y="180.4">J5</text>
</g>
<g font-size="1.8" fill="#008080">
<text x="35.6" y="29.3">PWR_IN1+</text>
<text x="93.9" y="24.2">OUT1+</text>
<text x="91.6" y="44.5">SENSE1+</text>
<text x="93.7" y="62.3">EARTH</text>
<text x="192.4" y="64.8">+3V3</text>
<text x="92.1" y="75">SENSE1-</text>
<text x="179.1" y="77.5">BP_SELECT</text>
<text x="179.1" y="72.5">MOSI</text>
<text x="179.1" y="75">SCLK</text>
<text x="179.1" y="80.1">BP_OE</text>
<text x="35.6" y="92.8">OUT1-</text>
<text x="94.4" y="96">OUT1-</text>
<text x="27.3" y="107.4">OUT2+</text>
<text x="93.9" y="108">OUT2+</text>
<text x="91.6" y="125.8">SENSE2+</text>
<text x="93.7" y="148.6">EARTH</text>
<text x="92.1" y="161.3">SENSE2-</text>
<text x="35.6" y="179.1">PWR_IN2-</text>
<text x="94.4" y="181.7">OUT2-</text>
<text x="80" y="186.7">CH2_GND</text>
</g>
<g font-size="1.8" fill="#800000">
<text x="38.7" y="54.9" transform="rotate(-90 38.7 54.9)">+</text>
<text x="36.3" y="138.7" transform="rotate(-90 36.3 138.7)">+</text>
</g>
</svg>
